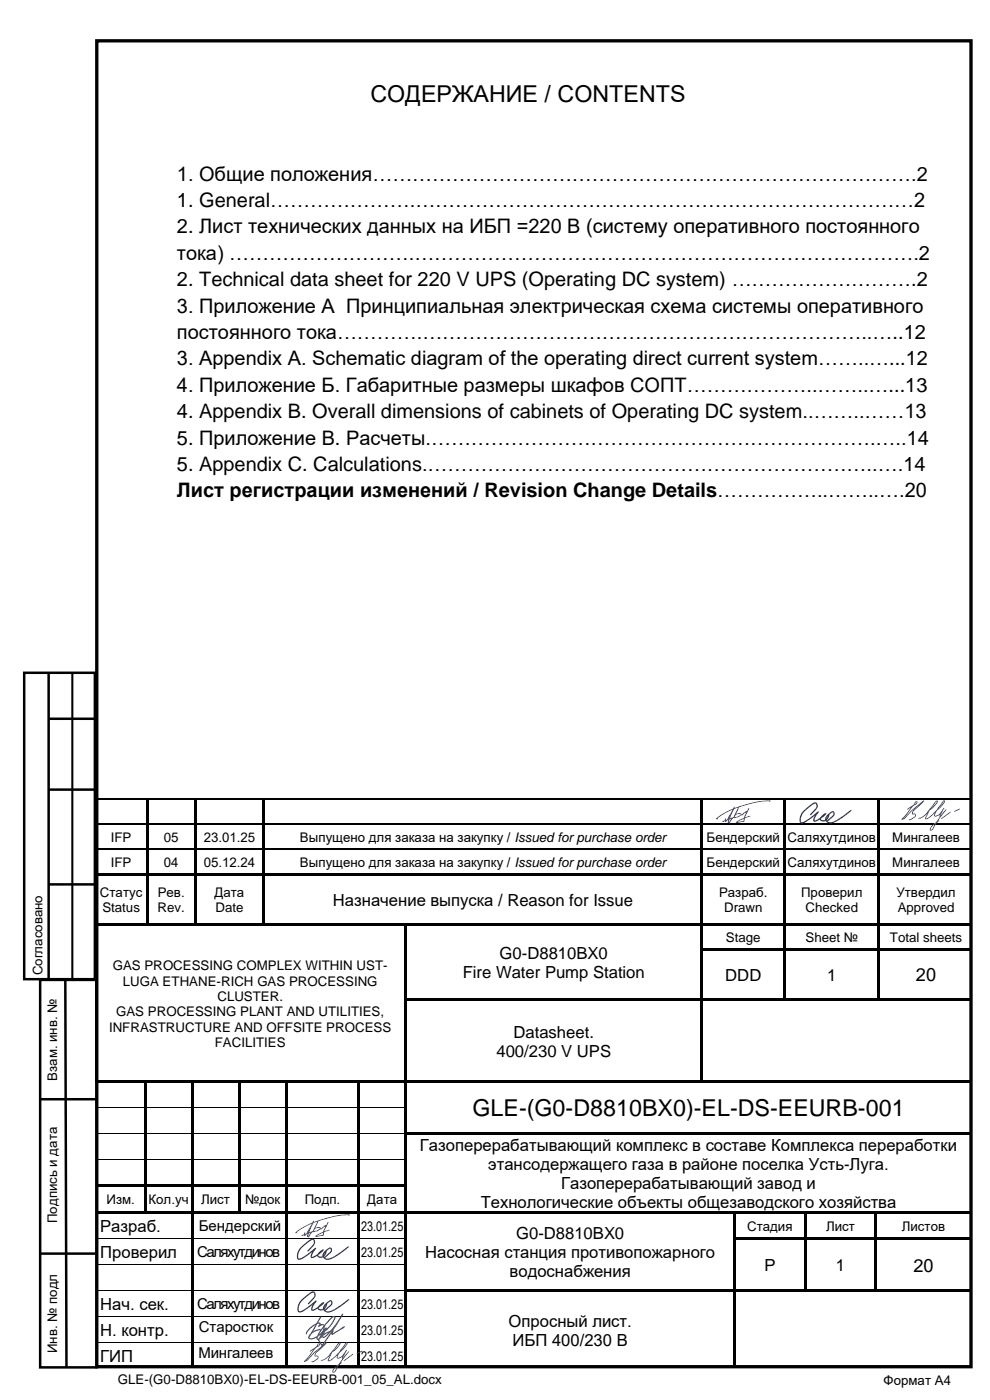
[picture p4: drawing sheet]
<svg xmlns="http://www.w3.org/2000/svg" width="210mm" height="297mm" viewBox="0 0 210 297" stroke-linecap="round" stroke-linejoin="round" font-family="sans-serif">
<path d="M20.5 8.7h185.5v281.2h-185.5z" fill="none" stroke="#000" stroke-width=".71" stroke-linecap="butt"/>
<g fill="#000">
<path d="M20.8 229.2h9.7v.6h-9.7z" fill-rule="evenodd"/>
<path d="M30.5 229.2h.5v.6h-.5z" fill-rule="evenodd"/>
<path d="M30.5 229.8h.5v5h-.5z" fill-rule="evenodd"/>
<path d="M30.5 234.8h.5v.5h-.5z" fill-rule="evenodd"/>
<path d="M31 229.2h9.5v.6h-9.5z" fill-rule="evenodd"/>
<path d="M40.5 229.2h.5v.6h-.5z" fill-rule="evenodd"/>
<path d="M40.5 229.8h.5v5h-.5z" fill-rule="evenodd"/>
<path d="M40.5 234.8h.5v.5h-.5z" fill-rule="evenodd"/>
<path d="M41 229.2h9.5v.6h-9.5z" fill-rule="evenodd"/>
<path d="M50.5 229.2h.5v.6h-.5z" fill-rule="evenodd"/>
<path d="M50.5 229.8h.5v5h-.5z" fill-rule="evenodd"/>
<path d="M50.5 234.8h.5v.5h-.5z" fill-rule="evenodd"/>
<path d="M51 229.2h9.5v.6h-9.5z" fill-rule="evenodd"/>
<path d="M60.5 229.2h.5v.6h-.5z" fill-rule="evenodd"/>
<path d="M60.5 229.8h.5v5h-.5z" fill-rule="evenodd"/>
<path d="M60.5 234.8h.5v.5h-.5z" fill-rule="evenodd"/>
<path d="M61 229.2h14.8v.6h-14.8z" fill-rule="evenodd"/>
<path d="M75.8 229.2h.6v.6h-.6z" fill-rule="evenodd"/>
<path d="M75.8 229.8h.6v5h-.6z" fill-rule="evenodd"/>
<path d="M75.8 234.8h.6v.5h-.6z" fill-rule="evenodd"/>
<path d="M76.4 229.2h9.4v.6h-9.4z" fill-rule="evenodd"/>
<path d="M85.8 229.2h.6v.6h-.6z" fill-rule="evenodd"/>
<path d="M85.8 229.8h.6v5h-.6z" fill-rule="evenodd"/>
<path d="M85.8 234.8h.6v.5h-.6z" fill-rule="evenodd"/>
<path d="M86.4 229.2h119.4v.6h-119.4z" fill-rule="evenodd"/>
<path d="M20.8 251.3h9.7v.6h-9.7z" fill-rule="evenodd"/>
<path d="M20.8 257h9.7v.6h-9.7z" fill-rule="evenodd"/>
<path d="M30.5 235.3h.5v5h-.5z" fill-rule="evenodd"/>
<path d="M30.5 240.3h.5v.5h-.5z" fill-rule="evenodd"/>
<path d="M30.5 240.8h.5v5h-.5z" fill-rule="evenodd"/>
<path d="M30.5 245.8h.5v.5h-.5z" fill-rule="evenodd"/>
<path d="M30.5 246.3h.5v5h-.5z" fill-rule="evenodd"/>
<path d="M30.5 251.3h.5v.6h-.5z" fill-rule="evenodd"/>
<path d="M30.5 251.9h.5v5.1h-.5z" fill-rule="evenodd"/>
<path d="M30.5 257h.5v.6h-.5z" fill-rule="evenodd"/>
<path d="M31 251.3h9.5v.6h-9.5z" fill-rule="evenodd"/>
<path d="M31 257h9.5v.6h-9.5z" fill-rule="evenodd"/>
<path d="M40.5 235.3h.5v5h-.5z" fill-rule="evenodd"/>
<path d="M40.5 240.3h.5v.5h-.5z" fill-rule="evenodd"/>
<path d="M40.5 240.8h.5v5h-.5z" fill-rule="evenodd"/>
<path d="M40.5 245.8h.5v.5h-.5z" fill-rule="evenodd"/>
<path d="M40.5 246.3h.5v5h-.5z" fill-rule="evenodd"/>
<path d="M40.5 251.3h.5v.6h-.5z" fill-rule="evenodd"/>
<path d="M40.5 251.9h.5v5.1h-.5z" fill-rule="evenodd"/>
<path d="M40.5 257h.5v.6h-.5z" fill-rule="evenodd"/>
<path d="M41 251.3h9.5v.6h-9.5z" fill-rule="evenodd"/>
<path d="M41 257h9.5v.6h-9.5z" fill-rule="evenodd"/>
<path d="M50.5 235.3h.5v5h-.5z" fill-rule="evenodd"/>
<path d="M50.5 240.3h.5v.5h-.5z" fill-rule="evenodd"/>
<path d="M50.5 240.8h.5v5h-.5z" fill-rule="evenodd"/>
<path d="M50.5 245.8h.5v.5h-.5z" fill-rule="evenodd"/>
<path d="M50.5 246.3h.5v5h-.5z" fill-rule="evenodd"/>
<path d="M50.5 251.3h.5v.6h-.5z" fill-rule="evenodd"/>
<path d="M50.5 251.9h.5v5.1h-.5z" fill-rule="evenodd"/>
<path d="M50.5 257h.5v.6h-.5z" fill-rule="evenodd"/>
<path d="M51 251.3h9.5v.6h-9.5z" fill-rule="evenodd"/>
<path d="M51 257h9.5v.6h-9.5z" fill-rule="evenodd"/>
<path d="M60.5 235.3h.5v5h-.5z" fill-rule="evenodd"/>
<path d="M60.5 240.3h.5v.5h-.5z" fill-rule="evenodd"/>
<path d="M60.5 240.8h.5v5h-.5z" fill-rule="evenodd"/>
<path d="M60.5 245.8h.5v.5h-.5z" fill-rule="evenodd"/>
<path d="M60.5 246.3h.5v5h-.5z" fill-rule="evenodd"/>
<path d="M60.5 251.3h.5v.6h-.5z" fill-rule="evenodd"/>
<path d="M60.5 251.9h.5v5.1h-.5z" fill-rule="evenodd"/>
<path d="M60.5 257h.5v.6h-.5z" fill-rule="evenodd"/>
<path d="M61 251.3h14.8v.6h-14.8z" fill-rule="evenodd"/>
<path d="M61 257h14.8v.6h-14.8z" fill-rule="evenodd"/>
<path d="M75.8 235.3h.6v5h-.6z" fill-rule="evenodd"/>
<path d="M75.8 240.3h.6v.5h-.6z" fill-rule="evenodd"/>
<path d="M75.8 240.8h.6v5h-.6z" fill-rule="evenodd"/>
<path d="M75.8 245.8h.6v.5h-.6z" fill-rule="evenodd"/>
<path d="M75.8 246.3h.6v5h-.6z" fill-rule="evenodd"/>
<path d="M75.8 251.3h.6v.6h-.6z" fill-rule="evenodd"/>
<path d="M75.8 251.9h.6v5.1h-.6z" fill-rule="evenodd"/>
<path d="M75.8 257h.6v.6h-.6z" fill-rule="evenodd"/>
<path d="M76.4 251.3h9.4v.6h-9.4z" fill-rule="evenodd"/>
<path d="M76.4 257h9.4v.6h-9.4z" fill-rule="evenodd"/>
<path d="M85.8 235.3h.6v5h-.6z" fill-rule="evenodd"/>
<path d="M85.8 240.3h.6v.5h-.6z" fill-rule="evenodd"/>
<path d="M85.8 240.8h.6v5h-.6z" fill-rule="evenodd"/>
<path d="M85.8 245.8h.6v.5h-.6z" fill-rule="evenodd"/>
<path d="M85.8 246.3h.6v5h-.6z" fill-rule="evenodd"/>
<path d="M85.8 251.3h.6v.6h-.6z" fill-rule="evenodd"/>
<path d="M85.8 251.9h.6v5.1h-.6z" fill-rule="evenodd"/>
<path d="M85.8 257h.6v.6h-.6z" fill-rule="evenodd"/>
<path d="M86.4 240.3h119.4v.5h-119.4z" fill-rule="evenodd"/>
<path d="M86.4 257h69.2v.6h-69.2z" fill-rule="evenodd"/>
<path d="M155.6 257h.5v.6h-.5z" fill-rule="evenodd"/>
<path d="M156.1 257h14.5v.6h-14.5z" fill-rule="evenodd"/>
<path d="M170.6 257h.5v.6h-.5z" fill-rule="evenodd"/>
<path d="M171.1 257h14.4v.6h-14.4z" fill-rule="evenodd"/>
<path d="M185.5 257h.6v.6h-.6z" fill-rule="evenodd"/>
<path d="M186.1 257h19.7v.6h-19.7z" fill-rule="evenodd"/>
<path d="M40.5 257.6h.5v5h-.5z" fill-rule="evenodd"/>
<path d="M40.5 262.6h.5v.5h-.5z" fill-rule="evenodd"/>
<path d="M40.5 263.1h.5v5h-.5z" fill-rule="evenodd"/>
<path d="M40.5 268.1h.5v.5h-.5z" fill-rule="evenodd"/>
<path d="M40.5 268.6h.5v5h-.5z" fill-rule="evenodd"/>
<path d="M40.5 273.6h.5v.6h-.5z" fill-rule="evenodd"/>
<path d="M40.5 274.2h.5v4.9h-.5z" fill-rule="evenodd"/>
<path d="M40.5 279.1h.5v.6h-.5z" fill-rule="evenodd"/>
<path d="M60.5 257.6h.5v5h-.5z" fill-rule="evenodd"/>
<path d="M60.5 262.6h.5v.5h-.5z" fill-rule="evenodd"/>
<path d="M60.5 263.1h.5v5h-.5z" fill-rule="evenodd"/>
<path d="M60.5 268.1h.5v.5h-.5z" fill-rule="evenodd"/>
<path d="M60.5 268.6h.5v5h-.5z" fill-rule="evenodd"/>
<path d="M60.5 273.6h.5v.6h-.5z" fill-rule="evenodd"/>
<path d="M60.5 274.2h.5v4.9h-.5z" fill-rule="evenodd"/>
<path d="M60.5 279.1h.5v.6h-.5z" fill-rule="evenodd"/>
<path d="M75.8 257.6h.6v5h-.6z" fill-rule="evenodd"/>
<path d="M75.8 262.6h.6v.5h-.6z" fill-rule="evenodd"/>
<path d="M75.8 263.1h.6v5h-.6z" fill-rule="evenodd"/>
<path d="M75.8 268.1h.6v.5h-.6z" fill-rule="evenodd"/>
<path d="M75.8 268.6h.6v5h-.6z" fill-rule="evenodd"/>
<path d="M75.8 273.6h.6v.6h-.6z" fill-rule="evenodd"/>
<path d="M75.8 274.2h.6v4.9h-.6z" fill-rule="evenodd"/>
<path d="M75.8 279.1h.6v.6h-.6z" fill-rule="evenodd"/>
<path d="M85.8 257.6h.6v5h-.6z" fill-rule="evenodd"/>
<path d="M85.8 262.6h.6v.5h-.6z" fill-rule="evenodd"/>
<path d="M85.8 263.1h.6v5h-.6z" fill-rule="evenodd"/>
<path d="M85.8 268.1h.6v.5h-.6z" fill-rule="evenodd"/>
<path d="M85.8 268.6h.6v5h-.6z" fill-rule="evenodd"/>
<path d="M85.8 273.6h.6v.6h-.6z" fill-rule="evenodd"/>
<path d="M85.8 274.2h.6v4.9h-.6z" fill-rule="evenodd"/>
<path d="M85.8 279.1h.6v.6h-.6z" fill-rule="evenodd"/>
<path d="M86.4 273.6h69.2v.6h-69.2z" fill-rule="evenodd"/>
<path d="M155.6 257.6h.5v5h-.5z" fill-rule="evenodd"/>
<path d="M155.6 262.6h.5v.5h-.5z" fill-rule="evenodd"/>
<path d="M155.6 263.1h.5v5h-.5z" fill-rule="evenodd"/>
<path d="M155.6 268.1h.5v.5h-.5z" fill-rule="evenodd"/>
<path d="M155.6 268.6h.5v5h-.5z" fill-rule="evenodd"/>
<path d="M155.6 273.6h.5v.6h-.5z" fill-rule="evenodd"/>
<path d="M155.6 274.2h.5v4.9h-.5z" fill-rule="evenodd"/>
<path d="M155.6 279.1h.5v.6h-.5z" fill-rule="evenodd"/>
<path d="M156.1 262.6h14.5v.5h-14.5z" fill-rule="evenodd"/>
<path d="M156.1 273.6h14.5v.6h-14.5z" fill-rule="evenodd"/>
<path d="M170.6 257.6h.5v5h-.5z" fill-rule="evenodd"/>
<path d="M170.6 262.6h.5v.5h-.5z" fill-rule="evenodd"/>
<path d="M170.6 263.1h.5v5h-.5z" fill-rule="evenodd"/>
<path d="M170.6 268.1h.5v.5h-.5z" fill-rule="evenodd"/>
<path d="M170.6 268.6h.5v5h-.5z" fill-rule="evenodd"/>
<path d="M170.6 273.6h.5v.6h-.5z" fill-rule="evenodd"/>
<path d="M171.1 262.6h14.4v.5h-14.4z" fill-rule="evenodd"/>
<path d="M171.1 273.6h14.4v.6h-14.4z" fill-rule="evenodd"/>
<path d="M185.5 257.6h.6v5h-.6z" fill-rule="evenodd"/>
<path d="M185.5 262.6h.6v.5h-.6z" fill-rule="evenodd"/>
<path d="M185.5 263.1h.6v5h-.6z" fill-rule="evenodd"/>
<path d="M185.5 268.1h.6v.5h-.6z" fill-rule="evenodd"/>
<path d="M185.5 268.6h.6v5h-.6z" fill-rule="evenodd"/>
<path d="M185.5 273.6h.6v.6h-.6z" fill-rule="evenodd"/>
<path d="M186.1 262.6h19.7v.5h-19.7z" fill-rule="evenodd"/>
<path d="M186.1 273.6h19.7v.6h-19.7z" fill-rule="evenodd"/>
<path d="M40.5 279.7h.5v4.9h-.5z" fill-rule="evenodd"/>
<path d="M40.5 284.6h.5v.6h-.5z" fill-rule="evenodd"/>
<path d="M40.5 285.2h.5v5h-.5z" fill-rule="evenodd"/>
<path d="M60.5 279.7h.5v4.9h-.5z" fill-rule="evenodd"/>
<path d="M60.5 284.6h.5v.6h-.5z" fill-rule="evenodd"/>
<path d="M60.5 285.2h.5v5h-.5z" fill-rule="evenodd"/>
<path d="M75.8 279.7h.6v4.9h-.6z" fill-rule="evenodd"/>
<path d="M75.8 284.6h.6v.6h-.6z" fill-rule="evenodd"/>
<path d="M75.8 285.2h.6v5h-.6z" fill-rule="evenodd"/>
<path d="M85.8 279.7h.6v4.9h-.6z" fill-rule="evenodd"/>
<path d="M85.8 284.6h.6v.6h-.6z" fill-rule="evenodd"/>
<path d="M85.8 285.2h.6v5h-.6z" fill-rule="evenodd"/>
<path d="M155.6 279.7h.5v4.9h-.5z" fill-rule="evenodd"/>
<path d="M155.6 284.6h.5v.6h-.5z" fill-rule="evenodd"/>
<path d="M155.6 285.2h.5v5h-.5z" fill-rule="evenodd"/>
</g>
<g fill="none" stroke="#000" stroke-width=".21">
<path d="M20.8 234.9h9.7M31 234.9h9.5M41 234.9h9.5M51 234.9h9.5M61 234.9h14.8M76.4 234.9h9.4M20.8 240.4h9.7M20.8 245.9h9.7M31 240.4h9.5M31 245.9h9.5M41 240.4h9.5M41 245.9h9.5"/>
<path d="M51 240.4h9.5M51 245.9h9.5M61 240.4h14.8M61 245.9h14.8M76.4 240.4h9.4M76.4 245.9h9.4M20.8 262.7h19.7M20.8 268.2h19.7M20.8 273.7h19.7M20.8 279.2h19.7M41 262.7h19.5M41 268.2h19.5"/>
<path d="M41 273.7h19.5M41 279.2h19.5M61 262.7h14.8M61 268.2h14.8M61 273.7h14.8M61 279.2h14.8M76.4 262.7h9.4M76.4 268.2h9.4M76.4 273.7h9.4M76.4 279.2h9.4M20.8 284.7h19.7M41 284.7h19.5"/>
<path d="M61 284.7h14.8M76.4 284.7h9.4"/>
</g>
<path d="M63.2 261l.2-.1zM65.5 261l-.2 .6zM66.8 262.2h.2z" fill-rule="evenodd" fill="#9a9cfa"/>
<path d="M62.7 261.5v.1h.3l-.1-.1 .8-.7 2.5-1.2-1.2 2.1-.3 .1 .1-.3h-.2l-.1 .4-.5 .3h.3l.2-.2 .1 .2 .7-.4-.2 .6h.2l.1-.2a.6 .6 0 0 1 .5-.7l-.5 1 .9-1.2 1-.1 1.8-1-.5 .8a.88 .88 0 0 1-.9 .7l-.9 .6 .3 .1 1.5-.2a1.22 1.22 0 0 1 1.3-1.2l-.1-.1-1 .3 .8-2-.4 .7h-.2l-.9 .7-.4-.3-.8 .2 .6-1.4 3.5-1 1.4-.2 1.5-.1 .1 .1 .2-.1-.3-.2a21.3 21.3 0 0 0-6.1 1.2l-1.2 .4v-.2h-.1l-.2 .3-2.4 1.3zM66.5 259.4l-.9 2 .8-.3 .9-1.9zM66.9 260.7l-.3 .5 .5-.1 .8-.6zM65.5 261l-.2 .6zM67.2 262.2l1.2-.2 .1-.5z" fill-rule="evenodd" fill="#0808f0"/>
<path d="M5.1 142.7h15v65h-15zM10.2 152.5h10M10.3 142.7v65M10.2 167.5h10M10.4 187.6h10M8.5 207.9h12v82.2h-12zM13.9 207.8l.2 82.2M8.6 233.2h12M8.5 266h12" fill="none" stroke="#000" stroke-width=".53"/>
<path d="M15.3 142.7v65" fill="none" stroke="#000" stroke-width=".44"/>
<g fill="none" stroke="#000" stroke-width=".25">
<path d="M20.2 169.6h10.8M20.2 174.9h10.8M31.2 169.6h9.9M31.5 174.9h9.6M41.4 169.6h14.3M41.7 174.9h14M56 169.6h92.7M56.3 174.9h92.4M148.9 169.6h17.3M149.2 174.9h17M166.4 169.6h19.8M166.7 174.9h19.5"/>
<path d="M186.5 169.6h19.6M186.7 174.9h19.4M20.2 180.2h10.8M31.5 180.2h9.6M41.7 180.2h14M56.3 180.2h92.4M149.2 180.2h17M166.7 180.2h19.5M186.7 180.2h19.4"/>
</g>
<g fill="#000">
<path d="M31 169.7h.5z" fill-rule="evenodd"/>
<path d="M31 169.5h.2v.2h-.2z" fill-rule="evenodd"/>
<path d="M31 169.7h.5v5.1h-.5z" fill-rule="evenodd"/>
<path d="M31 174.8h.5v.2h-.5z" fill-rule="evenodd"/>
<path d="M41.1 169.7h.6z" fill-rule="evenodd"/>
<path d="M41.1 169.5h.3v.2h-.3z" fill-rule="evenodd"/>
<path d="M41.1 169.7h.6v5.1h-.6z" fill-rule="evenodd"/>
<path d="M41.1 174.8h.6v.2h-.6z" fill-rule="evenodd"/>
<path d="M55.7 169.7h.6z" fill-rule="evenodd"/>
<path d="M55.7 169.5h.3v.2h-.3z" fill-rule="evenodd"/>
<path d="M55.7 169.7h.6v5.1h-.6z" fill-rule="evenodd"/>
<path d="M55.7 174.8h.6v.2h-.6z" fill-rule="evenodd"/>
<path d="M148.7 169.7h.5z" fill-rule="evenodd"/>
<path d="M148.7 169.5h.2v.2h-.2z" fill-rule="evenodd"/>
<path d="M148.7 169.7h.5v5.1h-.5z" fill-rule="evenodd"/>
<path d="M148.7 174.8h.5v.2h-.5z" fill-rule="evenodd"/>
<path d="M166.2 169.7h.5z" fill-rule="evenodd"/>
<path d="M166.2 169.5h.2v.2h-.2z" fill-rule="evenodd"/>
<path d="M166.2 169.7h.5v5.1h-.5z" fill-rule="evenodd"/>
<path d="M166.2 174.8h.5v.2h-.5z" fill-rule="evenodd"/>
<path d="M186.2 169.7h.5z" fill-rule="evenodd"/>
<path d="M186.2 169.5h.3v.2h-.3z" fill-rule="evenodd"/>
<path d="M186.2 169.7h.5v5.1h-.5z" fill-rule="evenodd"/>
<path d="M186.2 174.8h.5v.2h-.5z" fill-rule="evenodd"/>
<path d="M20.1 185.3h.4v.6h-.4z" fill-rule="evenodd"/>
<path d="M20.1 185.3h.4v.6h-.4z" fill-rule="evenodd"/>
<path d="M20.1 195.9h.4v.6h-.4z" fill-rule="evenodd"/>
<path d="M20.5 185.3h.5v.6h-.5z" fill-rule="evenodd"/>
<path d="M20.5 195.9h10.5v.6h-10.5z" fill-rule="evenodd"/>
<path d="M21 185.3h10v.6h-10z" fill-rule="evenodd"/>
<path d="M31 175h.5v5.1h-.5z" fill-rule="evenodd"/>
<path d="M31 180.1h.5v.2h-.5z" fill-rule="evenodd"/>
<path d="M31 180.3h.5v5h-.5z" fill-rule="evenodd"/>
<path d="M31 185.3h.5v.6h-.5z" fill-rule="evenodd"/>
<path d="M31 185.9h.5v10h-.5z" fill-rule="evenodd"/>
<path d="M31 195.9h.5v.6h-.5z" fill-rule="evenodd"/>
<path d="M31.5 185.3h9.6v.6h-9.6z" fill-rule="evenodd"/>
<path d="M31.5 195.9h9.6v.6h-9.6z" fill-rule="evenodd"/>
<path d="M41.1 175h.6v5.1h-.6z" fill-rule="evenodd"/>
<path d="M41.1 180.1h.6v.2h-.6z" fill-rule="evenodd"/>
<path d="M41.1 180.3h.6v5h-.6z" fill-rule="evenodd"/>
<path d="M41.1 185.3h.6v.6h-.6z" fill-rule="evenodd"/>
<path d="M41.1 185.9h.6v10h-.6z" fill-rule="evenodd"/>
<path d="M41.1 195.9h.6v.6h-.6z" fill-rule="evenodd"/>
<path d="M41.7 185.3h14v.6h-14z" fill-rule="evenodd"/>
<path d="M41.7 195.9h14v.6h-14z" fill-rule="evenodd"/>
<path d="M55.7 175h.6v5.1h-.6z" fill-rule="evenodd"/>
<path d="M55.7 180.1h.6v.2h-.6z" fill-rule="evenodd"/>
<path d="M55.7 180.3h.6v5h-.6z" fill-rule="evenodd"/>
<path d="M55.7 185.3h.6v.6h-.6z" fill-rule="evenodd"/>
<path d="M55.7 185.9h.6v10h-.6z" fill-rule="evenodd"/>
<path d="M55.7 195.9h.6v.6h-.6z" fill-rule="evenodd"/>
<path d="M56.3 185.3h92.4v.6h-92.4z" fill-rule="evenodd"/>
<path d="M56.3 195.9h29.4v.6h-29.4z" fill-rule="evenodd"/>
<path d="M85.7 195.9h.6v.6h-.6z" fill-rule="evenodd"/>
<path d="M86.3 195.9h62.4v.6h-62.4z" fill-rule="evenodd"/>
<path d="M148.7 175h.5v5.1h-.5z" fill-rule="evenodd"/>
<path d="M148.7 180.1h.5v.2h-.5z" fill-rule="evenodd"/>
<path d="M148.7 180.3h.5v5h-.5z" fill-rule="evenodd"/>
<path d="M148.7 185.3h.5v.6h-.5z" fill-rule="evenodd"/>
<path d="M148.7 185.9h.5v10h-.5z" fill-rule="evenodd"/>
<path d="M148.7 195.9h.5v.6h-.5z" fill-rule="evenodd"/>
<path d="M149.2 185.3h17v.6h-17z" fill-rule="evenodd"/>
<path d="M149.2 195.9h17v.6h-17z" fill-rule="evenodd"/>
<path d="M166.2 175h.5v5.1h-.5z" fill-rule="evenodd"/>
<path d="M166.2 180.1h.5v.2h-.5z" fill-rule="evenodd"/>
<path d="M166.2 180.3h.5v5h-.5z" fill-rule="evenodd"/>
<path d="M166.2 185.3h.5v.6h-.5z" fill-rule="evenodd"/>
<path d="M166.2 185.9h.5v10h-.5z" fill-rule="evenodd"/>
<path d="M166.2 195.9h.5v.6h-.5z" fill-rule="evenodd"/>
<path d="M166.7 185.3h19.5v.6h-19.5z" fill-rule="evenodd"/>
<path d="M166.7 195.9h19.5v.6h-19.5z" fill-rule="evenodd"/>
<path d="M186.2 175h.5v5.1h-.5z" fill-rule="evenodd"/>
<path d="M186.2 180.1h.5v.2h-.5z" fill-rule="evenodd"/>
<path d="M186.2 180.3h.5v5h-.5z" fill-rule="evenodd"/>
<path d="M186.2 185.3h.5v.6h-.5z" fill-rule="evenodd"/>
<path d="M186.2 185.9h.5v10h-.5z" fill-rule="evenodd"/>
<path d="M186.2 195.9h.5v.6h-.5z" fill-rule="evenodd"/>
<path d="M186.7 185.3h19.4v.6h-19.4z" fill-rule="evenodd"/>
<path d="M186.7 195.9h19.4v.6h-19.4z" fill-rule="evenodd"/>
<path d="M20.1 201.2h.4v.6h-.4z" fill-rule="evenodd"/>
<path d="M20.1 211.8h.4v.5h-.4z" fill-rule="evenodd"/>
<path d="M85.7 196.5h.6v4.7h-.6z" fill-rule="evenodd"/>
<path d="M85.7 201.2h.6v.6h-.6z" fill-rule="evenodd"/>
<path d="M85.7 201.8h.6v10h-.6z" fill-rule="evenodd"/>
<path d="M85.7 211.8h.6v.5h-.6z" fill-rule="evenodd"/>
<path d="M86.3 211.8h62.4v.5h-62.4z" fill-rule="evenodd"/>
<path d="M148.7 196.5h.5v4.7h-.5z" fill-rule="evenodd"/>
<path d="M148.7 201.2h.5v.6h-.5z" fill-rule="evenodd"/>
<path d="M148.7 201.8h.5v10h-.5z" fill-rule="evenodd"/>
<path d="M148.7 211.8h.5v.5h-.5z" fill-rule="evenodd"/>
<path d="M149.2 201.2h17v.6h-17z" fill-rule="evenodd"/>
<path d="M149.2 211.8h17v.5h-17z" fill-rule="evenodd"/>
<path d="M166.2 196.5h.5v4.7h-.5z" fill-rule="evenodd"/>
<path d="M166.2 201.2h.5v.6h-.5z" fill-rule="evenodd"/>
<path d="M166.2 201.8h.5v10h-.5z" fill-rule="evenodd"/>
<path d="M166.2 211.8h.5v.5h-.5z" fill-rule="evenodd"/>
<path d="M166.7 201.2h19.5v.6h-19.5z" fill-rule="evenodd"/>
<path d="M166.7 211.8h19.5v.5h-19.5z" fill-rule="evenodd"/>
<path d="M186.2 196.5h.5v4.7h-.5z" fill-rule="evenodd"/>
<path d="M186.2 201.2h.5v.6h-.5z" fill-rule="evenodd"/>
<path d="M186.2 201.8h.5v10h-.5z" fill-rule="evenodd"/>
<path d="M186.2 211.8h.5v.5h-.5z" fill-rule="evenodd"/>
<path d="M186.7 201.2h19.4v.6h-19.4z" fill-rule="evenodd"/>
<path d="M186.7 211.8h19.4v.5h-19.4z" fill-rule="evenodd"/>
<path d="M85.7 212.3h.6v17.2h-.6z" fill-rule="evenodd"/>
<path d="M148.7 212.3h.5v17.2h-.5z" fill-rule="evenodd"/>
</g>
<path d="M20.3 185.9v10M20.3 196.5v4.7M20.3 201.8v10M20.3 212.3v17.2" fill="none" stroke="#000" stroke-width=".33"/>
<path d="M152.5 173.2l.1-.1zM154.8 173.2l-.3 .5zM156.1 174.4l.1-.1z" fill-rule="evenodd" fill="#9a9cfa"/>
<path d="M151.9 173.6l.1 .2h.3l-.1-.2 .8-.6 2.4-1.3-1.2 2.2-.2 .1v-.3l-.1-.1-.2 .4-.5 .3 .3 .1 .2-.2 .2 .2 .6-.5-.1 .7h.1l.1-.2a.6 .6 0 0 1 .6-.7l-.6 1 1-1.2 1-.1 1.7-1-.4 .8a.88 .88 0 0 1-.9 .7l-.9 .6 .3 .1 1.4-.3a1.22 1.22 0 0 1 1.3-1.1l-.1-.1-1 .3 .9-2-.4 .6h-.3l-.8 .8-.5-.3-.7 .1 .6-1.3 3.5-1 1.4-.3h1.5l.1 .1 .2-.1-.4-.2a21.3 21.3 0 0 0-6 1.2l-1.3 .4 .1-.2h-.2l-.1 .3-2.4 1.2zM155.8 171.6l-1 2 .9-.3 .8-2zM156.1 172.8l-.2 .5h.5l.7-.6zM154.8 173.2l-.3 .5zM156.4 174.4l1.3-.2 .1-.5z" fill-rule="evenodd" fill="#0808f0"/>
<path d="M195.7 170.4l-.1 .1zM194.9 170.8l.2-.1zM199.4 171.2l-.1 .1 .2-.2zM197.6 171.4l-.1 .1zM196.8 172.4l-.1 .1zM198.1 172.7l-.1 .1zM191.7 173.3l-.2 .2zM197.8 175.1l-.2 .1z" fill-rule="evenodd" fill="#98a7db"/>
<path d="M194.8 173.5v.1a2.24 2.24 0 0 0 2-1.2l-.2 .4a.75 .75 0 0 0-.2 1l.7-.3 1.2-1-.1 .3a.5 .5 0 0 0 .4 .5 .5 .5 0 0 0 .5-.3l.3-.1a2.24 2.24 0 0 1-1.4 1.9 1.72 1.72 0 0 0-.7 1.4 .82 .82 0 0 0 .9-.8l.5-.8 .5-.4v-.2l-.3 .2 1.9-2.4h-.2l-1.1 1.3 .8-1.7-.7 .8a1.31 1.31 0 0 1-1.3 .8 2.88 2.88 0 0 1 1.4-1.9l.6-.7a.3 .3 0 0 0 .2-.3 .3 .3 0 0 0-.4-.2l-1 1.2a7.3 7.3 0 0 1-2.7 2.6l.1-.4a3.7 3.7 0 0 1 1.6-2.1l.7-.8 .1-.5-.4 .1-1.1 1.4a4.5 4.5 0 0 1-2.6 2.1zM192.5 171.6v.2l.8-.5-2.1 2.5a1.49 1.49 0 0 0 1.4-.9l2.5-2.2-.6 .6a1.77 1.77 0 0 0-1 1.4v.1a.34 .34 0 0 1 .5 0 .34 .34 0 0 1 0 .4l-.8 .6-.4 .1a.58 .58 0 0 0 .9-.3 .52 .52 0 0 0 .6-.5 .52 .52 0 0 0-.5-.5h-.2a1.54 1.54 0 0 1 1.1-1.3l1.3-1.5-2.5 2-1.9 1.8 1-1.1a5.4 5.4 0 0 1 2-2.1v-.2a.38 .38 0 0 0-.4-.2 .38 .38 0 0 0-.3 .5zM200.2 170l-1.1 1.5 1.1-1.2zM198.6 170.1l-1.1 1.4 .9-.9 .4-.6zM194.2 170.3l-.1 .3 .4-.4zM202.4 172.1l.2 .1 1-.6h-.1zM199.7 173.6l.1 .1 1.9-1.4zM198.2 174.9l-.3 .2a.87 .87 0 0 0-.4 .9l.3-.2 .6-1z" fill-rule="evenodd" fill="#0f36ad"/>
<path d="M68.9 285.3l-.1 .2zM68.2 285.8l.1-.1zM72.7 286.2l-.2 .1 .3-.2zM70.9 286.4l-.1 .1zM70.1 287.4l-.1 .1zM71.4 287.7l-.2 .1zM65 288.3l-.2 .2zM71 290.1l-.1 .1z" fill-rule="evenodd" fill="#98a7db"/>
<path d="M68.1 288.5v.1a2.24 2.24 0 0 0 2-1.2l-.2 .4a.75 .75 0 0 0-.2 1l.7-.3 1.2-1.1-.2 .4a.5 .5 0 0 0 .4 .5 .5 .5 0 0 0 .6-.3l.2-.1a2.24 2.24 0 0 1-1.3 1.9 1.72 1.72 0 0 0-.7 1.4 .82 .82 0 0 0 .9-.8l.4-.8 .6-.5-.1-.1-.2 .2 1.8-2.4h-.2l-1 1.3 .8-1.7-.7 .8a1.31 1.31 0 0 1-1.3 .8 2.88 2.88 0 0 1 1.4-1.9l.5-.7a.3 .3 0 0 0 .2-.3 .3 .3 0 0 0-.3-.3l-1 1.3a7.3 7.3 0 0 1-2.7 2.5l.1-.3a3.7 3.7 0 0 1 1.6-2.1l.7-.8 .1-.5-.5 .1-1.1 1.4a4.5 4.5 0 0 1-2.5 2.1zM65.8 286.6v.2l.8-.6-2.1 2.6a1.49 1.49 0 0 0 1.4-.9l2.4-2.2-.6 .6a1.77 1.77 0 0 0-1 1.4l.1 .1a.34 .34 0 0 1 .4 0 .34 .34 0 0 1 .1 .4l-.9 .6h-.3a.58 .58 0 0 0 .9-.2 .52 .52 0 0 0 .6-.5 .52 .52 0 0 0-.6-.5h-.1a1.54 1.54 0 0 1 1-1.3l1.4-1.5-2.5 1.9-1.9 1.9 1-1.1a5.4 5.4 0 0 1 2-2.1v-.2a.38 .38 0 0 0-.5-.2 .38 .38 0 0 0-.2 .5zM73.5 285l-1.1 1.5 1-1.2zM71.9 285.1l-1.1 1.4 .9-.9 .3-.6zM67.5 285.2l-.1 .4 .3-.4zM75.7 287.1l.1 .1 1.1-.6h-.2zM72.9 288.6l.2 .1 1.8-1.4zM71.4 289.9l-.2 .2a.87 .87 0 0 0-.5 .9l.4-.2 .5-1.1z" fill-rule="evenodd" fill="#0f36ad"/>
<path d="M69.9 279.9l-.1 .1zM70 280.1h-.1l.2-.1zM69.2 280.5l-.1 .1 .2-.1zM69.4 280.7l-.1 .1 .3-.2zM65.8 282l-.1 .1 .2-.2zM70.2 282.1l-.1 .1 .2-.2zM68 283.9l-.1 .1z" fill-rule="evenodd" fill="#8193d3"/>
<path d="M68 279.3l-.2 .2a4.2 4.2 0 0 1-2 2.1l-.8 1-.1 .4h.3a2.98 2.98 0 0 1 1.6-1.8l-1.4 2.5a.52 .52 0 0 0 .8 .4l.9-.3v.2l.4 .2 .4 .9a.34 .34 0 0 0 .3 .4 .34 .34 0 0 0 .4-.2l1.7-2.4v.2l.3 .1 1.8-1.2a.66 .66 0 0 0 .7-.6l-2.6 1.5a3.7 3.7 0 0 1 1.1-2.1l.7-1.2a.89 .89 0 0 0 .4-.9l-.5 .7a8.7 8.7 0 0 1-2.6 3.1l-.9 .5 .3-.6a6.9 6.9 0 0 0 2.2-2.8 .58 .58 0 0 0-.6-.4 .58 .58 0 0 0-.5 .5l-1.3 1.4-.3-.2-.5 .1a.38 .38 0 0 0-.1-.4 .38 .38 0 0 0-.4 0l.6-1.2zM70.4 279.7l-.1 .1a3.8 3.8 0 0 0-1.5 2.1v.1l.4-.4 .1 .3a5.5 5.5 0 0 0 1.6-2.5zM67.3 280.9l-.9 1.5 1.5-.5 .1 .2a2.65 2.65 0 0 0-2.3 1.7 1.81 1.81 0 0 0 2.1-1.3l.9-1.2-.3-.2-.9 .4 .3-.7zM68.6 281.7l-.9 1.4 .7-.8zM67.8 284.1l-.1 .2 .6 .9 1.8-2.6a2.24 2.24 0 0 1-2 1.3zM68.4 283.5h.1a1.25 1.25 0 0 0 1.2-.8zM67.5 283.6l-.1 .4 .4-.3 .3-.6z" fill-rule="evenodd" fill="#0c34ac"/>
<path d="M170.6 171.8l-.2 .3zM176 173.9l-.1 .1z" fill-rule="evenodd" fill="#7e7dd3"/>
<path d="M170.4 172.1a2.44 2.44 0 0 0-.7 2.5 1.87 1.87 0 0 0 2-.7l1.1-.8a.75 .75 0 0 0 .1 1.2l1-.4a.95 .95 0 0 0 1.2 .3 1.45 1.45 0 0 0 2.1 .2l1.6-1 1.8-1.4v-.1h-.2a8.7 8.7 0 0 1-4.5 2.5l-.3-.1 .4-.4a1.46 1.46 0 0 0 .9-1.7 1.65 1.65 0 0 0-1.6 .9l-.3 .5a.44 .44 0 0 1-.3 .4 .44 .44 0 0 1-.5-.3l1.1-1.1-.1-.1-.5 .2a3.6 3.6 0 0 1-1.9 1.4l.2-.8 .7-1-.2-.2a9.3 9.3 0 0 1-3.5 2.3 2.8 2.8 0 0 1 1.5-3l1.2-.9h.3l.2 .3a2.96 2.96 0 0 1-1.3 2l.1 .1 .4-.4a2.41 2.41 0 0 0 1.1-1.7 .61 .61 0 0 0-.4-.6 .61 .61 0 0 0-.7 .2zM175.9 172.8l-.2 .8-.4 .4 .5-.3a1.43 1.43 0 0 0 .9-1.3zM175.6 173.2l-.3 .5z" fill-rule="evenodd" fill="#0404ac"/>
<path d="M64 264.4l-.2 .2zM69.4 266.5l-.1 .1z" fill-rule="evenodd" fill="#7e7dd3"/>
<path d="M63.8 264.6a2.44 2.44 0 0 0-.7 2.5 1.87 1.87 0 0 0 2-.6l1.1-.9a.75 .75 0 0 0 0 1.3l1.1-.5a.95 .95 0 0 0 1.2 .4 1.45 1.45 0 0 0 2.1 .2l1.5-1 1.9-1.4v-.2l-.3 .1a8.7 8.7 0 0 1-4.4 2.5l-.3-.2 .4-.3a1.46 1.46 0 0 0 .9-1.7 1.65 1.65 0 0 0-1.6 .9l-.3 .5a.44 .44 0 0 1-.4 .4 .44 .44 0 0 1-.4-.4l1.1-1-.2-.2-.4 .3a3.6 3.6 0 0 1-1.9 1.3l.2-.7 .6-1-.1-.2a9.3 9.3 0 0 1-3.5 2.3 2.8 2.8 0 0 1 1.5-3l1.2-.9h.3l.2 .2a2.96 2.96 0 0 1-1.4 2l.2 .2 .4-.4a2.41 2.41 0 0 0 1-1.7 .61 .61 0 0 0-.4-.6 .61 .61 0 0 0-.6 .2zM69.3 265.4l-.2 .7-.4 .5 .5-.3a1.43 1.43 0 0 0 .9-1.3zM69 265.7l-.3 .6z" fill-rule="evenodd" fill="#0404ac"/>
<path d="M64.1 275.6l-.2 .2zM69.5 277.7l-.1 .1z" fill-rule="evenodd" fill="#7e7dd3"/>
<path d="M63.9 275.8a2.44 2.44 0 0 0-.7 2.5 1.87 1.87 0 0 0 2-.6l1.1-.9a.75 .75 0 0 0 0 1.3l1.1-.5a.95 .95 0 0 0 1.2 .4 1.45 1.45 0 0 0 2.1 .1l1.5-.9 1.9-1.4v-.2h-.2a8.7 8.7 0 0 1-4.5 2.6l-.3-.2 .4-.3a1.46 1.46 0 0 0 .9-1.7 1.65 1.65 0 0 0-1.6 .9l-.3 .4a.44 .44 0 0 1-.4 .5 .44 .44 0 0 1-.4-.4l1.1-1.1-.2-.1-.4 .3a3.6 3.6 0 0 1-1.9 1.3l.2-.8 .6-.9-.1-.2a9.3 9.3 0 0 1-3.5 2.3 2.8 2.8 0 0 1 1.5-3.1l1.2-.8 .3-.1 .2 .3a2.96 2.96 0 0 1-1.4 2l.2 .2 .4-.4a2.41 2.41 0 0 0 1-1.8 .61 .61 0 0 0-.4-.5 .61 .61 0 0 0-.6 .2zM69.4 276.6l-.2 .7-.4 .5 .5-.3a1.43 1.43 0 0 0 .9-1.4zM69.1 276.9l-.3 .5z" fill-rule="evenodd" fill="#0404ac"/>
<g font-size="4.9">
<text x="78.6" y="21.6">СОДЕРЖАНИЕ / CONTENTS</text>
<text x="100.2" y="236.8">GLE-(G0-D8810BX0)-EL-DS-EEURB-001</text>
</g>
<g font-size="4.2">
<text x="37.5" y="38.3">1. Общие положения……………………………………………………………………….2</text>
<text x="37.5" y="43.9">1. General………………….…………………………………………………………………2</text>
<text x="37.5" y="49.5">2. Лист технических данных на ИБП =220 В (систему оперативного постоянного</text>
<text x="37.5" y="55.1">тока) ……………………….………………………………………………………………….2</text>
<text x="37.5" y="60.7">2. Technical data sheet for 220 V UPS (Operating DC system) ……………………….2</text>
<text x="37.5" y="66.3">3. Приложение А Принципиальная электрическая схема системы оперативного</text>
<text x="37.5" y="71.9">постоянного тока………….…………………………………………………………..…..12</text>
<text x="37.5" y="77.5">3. Appendix А. Schematic diagram of the operating direct current system……..…...12</text>
<text x="37.5" y="83.1">4. Приложение Б. Габаритные размеры шкафов СОПТ………………..……..…...13</text>
<text x="37.5" y="88.7">4. Appendix B. Overall dimensions of cabinets of Operating DC system..……..……13</text>
<text x="37.5" y="94.3">5. Приложение В. Расчеты.………………………………………………………….…..14</text>
<text x="37.5" y="99.9">5. Appendix C. Calculations.…………………………………………………………..….14</text>
<text x="37.5" y="105.5">Лист регистрации изменений / Revision Change Details……………..……..….20</text>
</g>
<g font-size="3.9">
<text x="194.3" y="208.2">20</text>
<text x="193.8" y="269.8">20</text>
</g>
<g font-size="3.5">
<text x="70.6" y="192.2">Назначение выпуска / Reason for Issue</text>
<text x="106" y="203.4">G0-D8810BX0</text>
<text x="98.2" y="207.4">Fire Water Pump Station</text>
<text x="153.9" y="208.1">DDD</text>
<text x="175.5" y="208.1">1</text>
<text x="108.9" y="220.2">Datasheet.</text>
<text x="105.3" y="224.2">400/230 V UPS</text>
<text x="89.1" y="244.1">Газоперерабатывающий комплекс в составе Комплекса переработки</text>
<text x="103.6" y="248.2">этансодержащего газа в районе поселка Усть-Луга.</text>
<text x="102" y="256.3">Технологические объекты общезаводского хозяйства</text>
<text x="119" y="252.3">Газоперерабатывающий завод и</text>
<text x="21.3" y="261.4">Разраб.</text>
<text x="109.5" y="262.8">G0-D8810BX0</text>
<text x="21.3" y="266.9">Проверил</text>
<text x="90.2" y="266.9">Насосная станция противопожарного</text>
<text x="162.2" y="269.6">Р</text>
<text x="177.3" y="269.6">1</text>
<text x="108.1" y="270.9">водоснабжения</text>
<text x="21.3" y="277.9">Нач. сек.</text>
<text x="107.9" y="281.4">Опросный лист.</text>
<text x="21.3" y="283.4">Н. контр.</text>
<text x="108.7" y="285.5">ИБП 400/230 В</text>
<text x="21.3" y="289">ГИП</text>
</g>
<g font-size="3.2">
<text x="42.1" y="261.2">Бендерский</text>
<text x="41.8" y="266.7">Саляхутдинов</text>
<text x="41.8" y="277.8">Саляхутдинов</text>
<text x="42.1" y="282.6">Старостюк</text>
<text x="42.1" y="288.1">Мингалеев</text>
</g>
<g font-size="2.8">
<text x="23.5" y="178.6">IFP</text>
<text x="34.8" y="178.6">05</text>
<text x="43.2" y="178.6">23.01.25</text>
<text x="63.6" y="178.6">Выпущено для заказа на закупку / Issued for purchase order</text>
<text x="149.9" y="178.6">Бендерский</text>
<text x="167.1" y="178.6">Саляхутдинов</text>
<text x="189.3" y="178.6">Мингалеев</text>
<text x="23.5" y="183.8">IFP</text>
<text x="34.8" y="183.8">04</text>
<text x="43.2" y="183.8">05.12.24</text>
<text x="63.6" y="183.8">Выпущено для заказа на закупку / Issued for purchase order</text>
<text x="149.9" y="183.8">Бендерский</text>
<text x="167.1" y="183.8">Саляхутдинов</text>
<text x="189.3" y="183.8">Мингалеев</text>
<text x="21.2" y="190.3">Статус</text>
<text x="33.5" y="190.3">Рев.</text>
<text x="45.5" y="190.3">Дата</text>
<text x="152.5" y="190.3">Разраб.</text>
<text x="169.9" y="190.3">Проверил</text>
<text x="190.2" y="190.3">Утвердил</text>
<text x="21.7" y="193.5">Status</text>
<text x="33.4" y="193.5">Rev.</text>
<text x="45.7" y="193.5">Date</text>
<text x="153.6" y="193.5">Drawn</text>
<text x="170.9" y="193.5">Checked</text>
<text x="190.4" y="193.5">Approved</text>
<text x="154" y="199.9">Stage</text>
<text x="170.9" y="199.9">Sheet №</text>
<text x="188.8" y="199.9">Total sheets</text>
<text x="9" y="206.9" transform="rotate(-90 9 206.9)">Согласовано</text>
<text x="23.9" y="205.9">GAS PROCESSING COMPLEX WITHIN UST-</text>
<text x="26.1" y="209.1">LUGA ETHANE-RICH GAS PROCESSING</text>
<text x="24.6" y="215.6">GAS PROCESSING PLANT AND UTILITIES,</text>
<text x="46.1" y="212.4">CLUSTER.</text>
<text x="23.1" y="218.9">INFRASTRUCTURE AND OFFSITE PROCESS</text>
<text x="45.6" y="222.1">FACILITIES</text>
<text x="12.1" y="229.3" transform="rotate(-90 12.1 229.3)">Взам. инв. №</text>
<text x="22.6" y="255.5">Изм.</text>
<text x="31.5" y="255.5">Кол.уч</text>
<text x="42.7" y="255.5">Лист</text>
<text x="52" y="255.5">№док</text>
<text x="64.7" y="255.5">Подп.</text>
<text x="77.9" y="255.5">Дата</text>
<text x="12.1" y="259.5" transform="rotate(-90 12.1 259.5)">Подпись и дата</text>
<text x="76.6" y="261.1">23.01.25</text>
<text x="158.5" y="261.1">Стадия</text>
<text x="175.3" y="261.1">Лист</text>
<text x="191.3" y="261.1">Листов</text>
<text x="76.6" y="266.6">23.01.25</text>
<text x="76.6" y="277.7">23.01.25</text>
<text x="12.1" y="287.1" transform="rotate(-90 12.1 287.1)">Инв. № подл</text>
<text x="76.6" y="283.2">23.01.25</text>
<text x="25" y="293.5">GLE-(G0-D8810BX0)-EL-DS-EEURB-001_05_AL.docx</text>
<text x="76.6" y="288.7">23.01.25</text>
<text x="187.5" y="293.8">Формат А4</text>
</g>
</svg>
